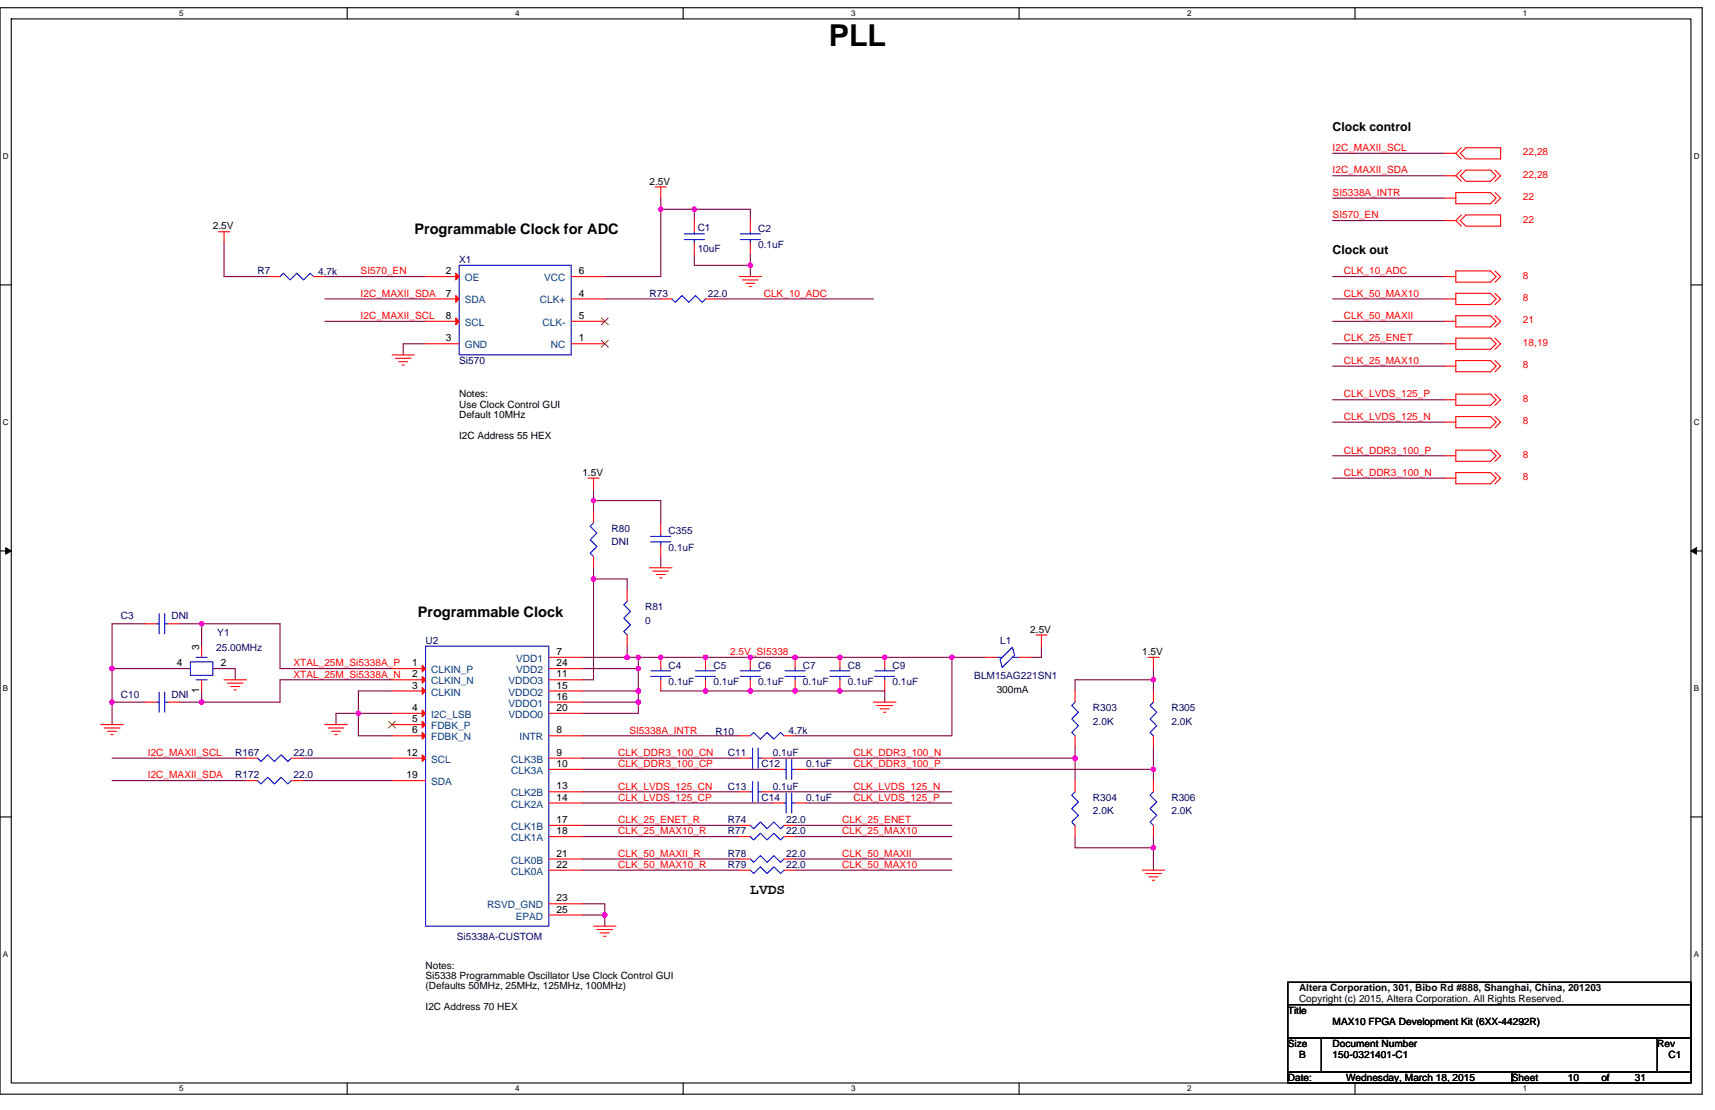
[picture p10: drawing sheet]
<svg xmlns="http://www.w3.org/2000/svg" width="432mm" height="279mm" viewBox="0 0 432 279" stroke-linecap="round" stroke-linejoin="round" font-family="sans-serif">
<path d="M0 1.9h428.6v273.5h-428.6zM2.8 4.8h422.9v267.8h-422.9z" fill="none" stroke="#000" stroke-width=".28"/>
<g fill="#fff">
<path d="M45.1 2.2h1.1v2.3h-1.1z"/>
<path d="M45.1 272.9h1.1v2.3h-1.1z"/>
</g>
<path d="M87.4 1.9v2.9M87.4 272.6v2.8" fill="none" stroke="#000" stroke-width=".28"/>
<g fill="#fff">
<path d="M129.7 2.2h1.1v2.3h-1.1z"/>
<path d="M129.7 272.9h1.1v2.3h-1.1z"/>
</g>
<path d="M172 1.9v2.9M172 272.6v2.8" fill="none" stroke="#000" stroke-width=".28"/>
<g fill="#fff">
<path d="M214.3 2.2h1.1v2.3h-1.1z"/>
<path d="M214.3 272.9h1.1v2.3h-1.1z"/>
</g>
<path d="M256.6 1.9v2.9M256.6 272.6v2.8" fill="none" stroke="#000" stroke-width=".28"/>
<g fill="#fff">
<path d="M298.9 2.2h1.1v2.3h-1.1z"/>
<path d="M298.9 272.9h1.1v2.3h-1.1z"/>
</g>
<path d="M341.2 1.9v2.9M341.2 272.6v2.8" fill="none" stroke="#000" stroke-width=".28"/>
<g fill="#fff">
<path d="M383.5 2.2h1.1v2.3h-1.1z"/>
<path d="M383.5 272.9h1.1v2.3h-1.1z"/>
<path d="M.7 38.2h1.5v2.3h-1.5z"/>
<path d="M426.5 38.2h1.4v2.3h-1.4z"/>
<path d="M.7 105.2h1.5v2.2h-1.5z"/>
<path d="M426.5 105.2h1.4v2.2h-1.4z"/>
</g>
<path d="M0 71.7h2.8M425.7 71.7h2.9" fill="none" stroke="#000" stroke-width=".28"/>
<g fill="#fff">
<path d="M.7 172.1h1.4v2.3h-1.4z"/>
<path d="M426.5 172.1h1.3v2.3h-1.3z"/>
</g>
<path d="M0 138.7h2.8M425.7 138.7h2.9" fill="none" stroke="#000" stroke-width=".28"/>
<path d="M1.4 137.9l1.4 .8-1.4 .8zM425.7 138.7l1.4-.8v1.6z" fill="#000" stroke="#000" stroke-width=".25"/>
<g fill="#fff">
<path d="M.7 239.1h1.4v2.3h-1.4z"/>
<path d="M426.4 239.1h1.4v2.3h-1.4z"/>
</g>
<path d="M0 205.6h2.8M425.7 205.6h2.9M324.3 247.2h101.4v5.7h-101.4zM324.3 252.9h101.4v8.4h-101.4zM324.3 261.3h8.4v8.5h-8.4zM324.3 269.8h56.3v2.8h-56.3zM332.7 261.3h84.6v8.5h-84.6zM380.6 269.8h45.1v2.8h-45.1zM417.3 261.3h8.4v8.5h-8.4z" fill="none" stroke="#000" stroke-width=".28"/>
<g fill="none" stroke="#800040" stroke-width=".28">
<path d="M335.5 38.6h28.2M166.4 49.9v2.8M166.4 52.7v16.9h-14.1M166.4 52.7h8.4M174.8 52.7h14.1v2.8M174.8 52.7v2.8M335.5 44.2h28.2M335.5 49.9h28.2M335.5 55.5h28.2M56.4 61.2v8.4h11.3M81.8 75.2h25.3M81.8 69.6h25.3"/>
<path d="M152.3 75.2h14.1M174.8 64v2.8h14.1M180.5 75.2h39.4M188.9 64v2.8M188.9 66.8v2.8M335.5 69.6h28.2M335.5 75.2h28.2M81.8 80.9h25.3M107.1 86.5h-5.6v2.8M335.5 80.9h28.2M335.5 86.5h28.2M335.5 92.2h28.2"/>
<path d="M335.5 100.6h28.2M335.5 106.3h28.2M335.5 114.7h28.2M149.4 123.2v2.8M149.4 126h17v5.6M149.4 126v2.8M335.5 120.4h28.2M36.7 157h-8.5v11.3h19.7M45.1 157h5.7M50.8 157h19.7v11.3h28.2M50.8 157v5.6M149.4 145.7v25.4h-2.8"/>
<path d="M149.4 145.7h8.5v2.8M149.4 142.9v2.8M166.4 140.1v2.8M28.2 176.7h8.5M28.2 176.7v5.7M28.2 168.3v8.4M45.1 176.7h5.7M50.8 173.9v2.8M53.6 168.3h5.6v2.8M90.2 179.6h8.5M90.2 179.6v5.6h8.5M90.2 179.6h-5.6v2.8"/>
<path d="M98.7 173.9h-8.5v5.7M98.7 171.1h-28.2v5.6h-19.7M146.6 176.7h14.1M146.6 173.9h14.1M146.6 168.3h14.1M146.6 165.5h11.3M157.9 162.6v2.9M157.9 165.5h2.8M160.7 173.9v2.8M160.7 168.3v5.6M160.7 165.5v2.8M160.7 176.7v2.9h-14.1"/>
<path d="M160.7 165.5h79M166.4 173.9h56.4v2.8M239.7 165.5v19.7h-39.5M239.7 165.5h8.4M262.2 162.6v2.9h-2.8M290.4 171.1h-19.7v2.8M290.4 171.1v2.8M290.4 168.3v2.8M28.2 196.5h33.8M28.2 190.8h33.8M76.1 190.8h22.6M76.1 196.5h22.6"/>
<path d="M146.6 185.2h39.5M146.6 199.3h39.5M146.6 190.8h39.5M146.6 193.7h48M194.6 199.3h45.1M194.6 190.8h76.1M203 193.7h87.4M270.7 188v2.8M270.7 190.8v5.7M290.4 188v5.7M290.4 193.7v2.8M146.6 207.8h39.5"/>
<path d="M146.6 210.6h39.5M146.6 216.2h39.5M146.6 219h39.5M146.6 202.1h48M200.2 219h39.5M200.2 216.2h39.5M200.2 210.6h39.5M200.2 207.8h39.5M203 202.1h36.7M270.7 210.6v2.8h19.7M290.4 213.4v5.6M290.4 210.6v2.8"/>
<path d="M146.6 227.5h5.7v5.6M146.6 230.3h5.7"/>
</g>
<g fill="#f0f" stroke="#f0f" stroke-width=".28">
<circle cx="166.3" cy="52.7" r=".55"/>
<circle cx="174.8" cy="52.7" r=".55"/>
<circle cx="188.9" cy="66.8" r=".55"/>
<circle cx="211.4" cy="173.9" r=".56"/>
<circle cx="90.2" cy="179.6" r=".55"/>
<circle cx="50.8" cy="176.7" r=".55"/>
<circle cx="160.7" cy="176.7" r=".55"/>
<circle cx="160.7" cy="173.9" r=".56"/>
<circle cx="160.7" cy="168.3" r=".55"/>
<circle cx="152.2" cy="230.3" r=".56"/>
<circle cx="239.6" cy="165.5" r=".55"/>
<circle cx="222.7" cy="165.5" r=".55"/>
<circle cx="28.2" cy="176.7" r=".55"/>
<circle cx="28.2" cy="168.3" r=".55"/>
<circle cx="50.8" cy="157" r=".55"/>
<circle cx="160.7" cy="165.5" r=".55"/>
<circle cx="177.6" cy="173.9" r=".56"/>
<circle cx="166.3" cy="165.5" r=".55"/>
<circle cx="177.6" cy="165.5" r=".55"/>
<circle cx="188.9" cy="173.9" r=".56"/>
<circle cx="188.9" cy="165.5" r=".55"/>
<circle cx="200.2" cy="173.9" r=".57"/>
<circle cx="200.2" cy="165.5" r=".56"/>
<circle cx="211.5" cy="165.5" r=".55"/>
<circle cx="270.7" cy="190.8" r=".56"/>
<circle cx="290.4" cy="193.7" r=".55"/>
<circle cx="290.4" cy="213.4" r=".55"/>
<circle cx="290.4" cy="171.1" r=".55"/>
<circle cx="149.4" cy="145.7" r=".56"/>
<circle cx="157.9" cy="165.5" r=".56"/>
<circle cx="149.4" cy="126" r=".55"/>
</g>
<g fill="none" stroke="#f00" stroke-width=".28">
<path d="M363.7 38.6h2.8M366.5 38.6l1.4 1.4M367.7 38.6l1.4-1.4h8.7v2.8h-8.7zM367.9 37.2l-1.4 1.4M55 58.3h2.8M56.4 58.3v2.9M165 47.1h2.8M166.4 47.1v2.8M174.8 55.5v2.8M188.9 55.5v2.8M363.7 44.2h2.8M363.7 55.5h2.8"/>
<path d="M363.7 49.9h2.8M366.5 44.2l1.4 1.4M366.5 55.5l1.4 1.4M366.5 48.5h8.8l1.4 1.4-1.4 1.4h-8.8zM367.7 44.2l1.4-1.4h6.2l1.4 1.4-1.4 1.4h-6.2zM367.7 55.5l1.4-1.4h8.7v2.8h-8.7zM367.9 42.8l-1.4 1.4M367.9 54.1l-1.4 1.4M376.4 48.5l1.4 1.4-1.4 1.4M376.4 42.8l1.4 1.4M377.8 44.2l-1.4 1.4M67.7 69.6h2.8"/>
<path d="M79 69.6h2.8M107.1 69.6h8.5M107.1 75.2h8.5M143.8 75.2h8.5M143.8 69.6h8.5M166.4 75.2h2.8M174.8 61.2v2.8M177.6 75.2h2.9M186.1 69.6h5.6M186.9 70.5h4M187.8 71.3h2.2M188.6 72.1h.6"/>
<path d="M188.9 61.2v2.8M363.7 69.6h2.8M363.7 75.2h2.8M366.5 68.2h8.8l1.4 1.4-1.4 1.4h-8.8zM366.5 73.8h8.8l1.4 1.4-1.4 1.5h-8.8zM366.5 79.5h8.8l1.4 1.4-1.4 1.4h-8.8zM376.4 68.2l1.4 1.4-1.4 1.4M376.4 73.8l1.4 1.4-1.4 1.5M376.4 79.5l1.4 1.4-1.4 1.4M98.7 89.3h5.6M99.5 90.2h4M100.4 91h2.2"/>
<path d="M101.2 91.9h.6M107.1 86.5h8.5M107.1 80.9h8.5M143.8 86.5h8.5M143.8 80.9h8.5M363.7 80.9h2.8M363.7 86.5h2.8M363.7 92.2h2.8M366.5 85.1h8.8l1.4 1.4-1.4 1.4h-8.8zM366.5 90.8h8.8l1.4 1.4-1.4 1.4h-8.8zM366.5 99.2h8.8l1.4 1.4-1.4 1.4h-8.8zM376.4 85.1l1.4 1.4-1.4 1.4"/>
<path d="M376.4 90.8l1.4 1.4-1.4 1.4M376.4 99.2l1.4 1.4-1.4 1.4M363.7 100.6h2.8M363.7 106.3h2.8M363.7 114.7h2.8M366.5 104.9h8.8l1.4 1.4-1.4 1.4h-8.8zM366.5 113.3h8.8l1.4 1.4-1.4 1.4h-8.8zM366.5 119h8.8l1.4 1.4-1.4 1.4h-8.8zM376.4 104.9l1.4 1.4-1.4 1.4M376.4 113.3l1.4 1.4-1.4 1.4M376.4 119l1.4 1.4-1.4 1.4M148 120.4h2.9"/>
<path d="M149.4 120.4v2.8M149.4 128.8v2.8M166.4 131.6v2.9M166.4 137.3v2.8M363.7 120.4h2.8M36.7 157h2.8M42.3 157h2.8M149.4 140.1v2.8M157.9 159.8v2.8M157.9 148.5v2.9M163.5 142.9h5.7M164.4 143.8h3.9"/>
<path d="M165.2 144.6h2.3M166.1 145.5h.5M260.8 159.8h2.8M262.2 159.8v2.8M36.7 176.7h2.8M42.3 176.7h2.8M47.9 168.3h.1M50.8 171.1v2.8M50.8 162.6v2.9M53.6 168.3h.1M56.4 171.1h5.6M57.3 172h3.9"/>
<path d="M58.1 172.8h2.2M58.9 173.7h.6M98.7 168.3h8.4M98.7 171.1h8.4M98.7 173.9h8.4M98.7 179.6h8.4M138.2 165.5h8.4M138.2 168.3h8.4M138.2 171.1h8.4M138.2 173.9h8.4M138.2 176.7h8.4M138.2 179.6h8.4"/>
<path d="M166.4 165.5v2.8M166.4 171.1v2.8M177.6 165.5v2.8M177.6 171.1v2.8M188.9 165.5v2.8M188.9 171.1v2.8M200.2 165.5v2.8M200.2 171.1v2.8M211.5 165.5v2.8M211.5 171.1v2.8M219.9 176.7h5.7M220.8 177.6h3.9"/>
<path d="M221.6 178.4h2.3M222.5 179.3h.5M222.8 165.5v2.8M222.8 171.1v2.8M248.1 165.5h2.9M256.6 165.5h2.8M270.7 173.9v2.8M289 165.5h2.8M290.4 165.5v2.8M290.4 173.9v2.8M25.4 182.4h5.6M26.2 183.2h4"/>
<path d="M27.1 184.1h2.2M27.9 184.9h.6M62 190.8h2.9M62 196.5h2.9M73.3 190.8h2.8M73.3 196.5h2.8M81.8 182.4h5.6M82.6 183.2h4M83.5 184.1h2.2M84.3 184.9h.6M98.7 182.4h8.4M98.7 185.2h8.4"/>
<path d="M98.7 190.8h8.4M98.7 196.5h8.4M138.2 185.2h8.4M138.2 190.8h8.4M138.2 193.7h8.4M138.2 199.3h8.4M186.1 199.3h2.8M186.1 185.2h2.8M186.1 190.8h2.8M191.7 199.3h2.9M191.7 190.8h2.9M194.6 193.7h2.8"/>
<path d="M197.4 185.2h2.8M200.2 193.7h2.8M270.7 196.5v2.8M270.7 185.2v2.8M290.4 196.5v2.8M290.4 185.2v2.8M138.2 202.1h8.4M138.2 207.8h8.4M138.2 210.6h8.4M138.2 216.2h8.4M138.2 219h8.4M186.1 219h2.8"/>
<path d="M186.1 216.2h2.8M186.1 210.6h2.8M186.1 207.8h2.8M194.6 202.1h2.8M197.4 219h2.8M197.4 216.2h2.8M197.4 210.6h2.8M197.4 207.8h2.8M200.2 202.1h2.8M270.7 207.8v2.8M287.6 219h5.6M288.4 219.9h4"/>
<path d="M290.4 207.8v2.8M138.2 227.5h8.4M138.2 230.3h8.4M149.4 233.1h5.7M150.3 234h3.9M151.1 234.8h2.3M152 235.7h.5M289.3 220.7h2.2M290.1 221.6h.6"/>
</g>
<g fill="none" stroke="#00f" stroke-width=".28">
<path d="M172.3 58.9h5.1M174.8 58.3v.6M186.4 58.9h5.1M188.9 58.3v.6M70.5 69.6l.9-.8 1.6 1.7 1.7-1.7 1.7 1.7 1.7-1.7 .9 .8M115.6 66.8h28.2v22.5h-28.2zM169.2 75.2l.8 .9 1.7-1.7 1.7 1.7 1.7-1.7 1.7 1.7 .8-.9M172.3 60.3h5.1M174.8 60.3v.9M186.4 60.3h5.1M188.9 60.3v.9M149.4 131.6l-.8 .9 1.7 1.7-1.7 1.7 1.7 1.7-1.7 1.7 .8 .8"/>
<path d="M163.8 135h5.1M163.8 136.4h5.1M166.4 136.4v.9M166.4 134.5v.5M39.5 157h.5M40 154.5v5.1M41.5 154.5v5.1M41.5 157h.8M157.9 151.4l-.8 .8 1.7 1.7-1.7 1.7 1.7 1.7-1.7 1.7 .8 .8M39.5 176.7h.5M40 174.2v5.1M41.5 174.2v5.1"/>
<path d="M41.5 176.7h.8M47.9 166.6h5.7v3.4h-5.7zM49.4 171.1h2.8M49.4 165.5h2.8M107.1 162.6h31.1v70.5h-31.1zM163.8 168.8h5.1M163.8 170.3h5.1M166.4 170.3v.8M166.4 168.3v.5M175.1 168.8h5.1M175.1 170.3h5.1M177.6 170.3v.8"/>
<path d="M177.6 168.3v.5M186.4 168.8h5.1M186.4 170.3h5.1M188.9 170.3v.8M188.9 168.3v.5M197.7 168.8h5M197.7 170.3h5M200.2 170.3v.8M200.2 168.3v.5M208.9 168.8h5.1M208.9 170.3h5.1M211.5 170.3v.8"/>
<path d="M211.5 168.3v.5M220.2 168.8h5.1M220.2 170.3h5.1M222.8 170.3v.8M222.8 168.3v.5M251 165.5h1.3M251.8 166l3.1-3.1 .6 2-3.2 3.1zM254.9 165.5h1.7M270.7 176.7l-.9 .9 1.7 1.7-1.7 1.7 1.7 1.7-1.7 1.7 .9 .8M290.4 176.7l-.8 .9 1.7 1.7-1.7 1.7 1.7 1.7-1.7 1.7 .8 .8M64.9 190.8l.8 .9 1.7-1.7 1.7 1.7 1.7-1.7 1.7 1.7 .8-.9M64.9 196.5l.8 .8 1.7-1.7 1.7 1.7 1.7-1.7 1.7 1.7 .8-.8"/>
<path d="M188.9 199.3h.6M188.9 185.2l.9-.8 1.7 1.7 1.6-1.7 1.7 1.7 1.7-1.7 .9 .8M188.9 190.8h.6M189.5 196.8v5M189.5 188.3v5.1M190.9 199.3h.8M190.9 190.8h.8M190.9 196.8v5M190.9 188.3v5.1M197.4 193.7h.5M197.9 191.1v5.1M197.9 199.6v5.1"/>
<path d="M199.3 193.7h.9M199.3 191.1v5.1M199.3 199.6v5.1M270.7 199.3l-.9 .9 1.7 1.6-1.7 1.7 1.7 1.7-1.7 1.7 .9 .9M290.4 199.3l-.8 .9 1.7 1.6-1.7 1.7 1.7 1.7-1.7 1.7 .8 .9M188.9 219l.9 .9 1.7-1.7 1.6 1.7 1.7-1.7 1.7 1.7 .9-.9M188.9 216.2l.9 .9 1.7-1.7 1.6 1.7 1.7-1.7 1.7 1.7 .9-.9M188.9 210.6l.9 .8 1.7-1.7 1.6 1.7 1.7-1.7 1.7 1.7 .9-.8M188.9 207.8l.9 .8 1.7-1.7 1.6 1.7 1.7-1.7 1.7 1.7 .9-.8M197.4 202.1h.5M199.3 202.1h.9"/>
</g>
<g fill="#f00" stroke="#f00" stroke-width=".28">
<path d="M114.8 68.8l.8 .8-.8 .9z"/>
<path d="M114.8 74.4l.8 .8-.8 .9z"/>
<path d="M114.8 80l.8 .9-.8 .8z"/>
<path d="M106.3 167.4l.8 .9-.8 .8z"/>
<path d="M106.3 170.3l.8 .8-.8 .9z"/>
<path d="M106.3 173.1l.8 .8-.8 .9z"/>
<path d="M106.3 178.7l.8 .9-.8 .8z"/>
<path d="M106.3 181.5l.8 .9-.8 .8z"/>
<path d="M106.3 184.4l.8 .8-.8 .9z"/>
<path d="M106.3 190l.8 .8-.8 .9z"/>
</g>
<path d="M151.4 85.7l1.7 1.7M151.4 80l1.7 1.7M153.1 85.7l-1.7 1.7M153.1 80l-1.7 1.7M97.9 181.5l1.7 1.8M99.5 181.5l-1.7 1.8" fill="none" stroke="#804000" stroke-width=".25"/>
<text font-size="7.6" x="208.7" y="11.6">PLL</text>
<g font-size="3.7">
<text x="104.3" y="58.9">Programmable Clock for ADC</text>
<text x="105.2" y="155.3">Programmable Clock</text>
<text x="188.9" y="224.9">LVDS</text>
</g>
<g font-size="3.1">
<text x="335.5" y="33">Clock control</text>
<text x="335.5" y="64">Clock out</text>
</g>
<g font-size="2.5" fill="#f00">
<text x="335.5" y="38">I2C_MAXII_SCL</text>
<text x="383.5" y="39.1">22,28</text>
<text x="335.5" y="43.7">I2C_MAXII_SDA</text>
<text x="383.5" y="44.8">22,28</text>
<text x="335.5" y="49.3">SI5338A_INTR</text>
<text x="383.5" y="50.4">22</text>
<text x="335.5" y="54.9">SI570_EN</text>
<text x="383.5" y="56.1">22</text>
<text x="90.8" y="69">SI570_EN</text>
<text x="338.3" y="69">CLK_10_ADC</text>
<text x="383.5" y="70.2">8</text>
<text x="90.8" y="74.7">I2C_MAXII_SDA</text>
<text x="192.3" y="74.7">CLK_10_ADC</text>
<text x="338.3" y="74.7">CLK_50_MAX10</text>
<text x="383.5" y="75.8">8</text>
<text x="90.8" y="80.3">I2C_MAXII_SCL</text>
<text x="338.3" y="80.3">CLK_50_MAXII</text>
<text x="383.5" y="81.4">21</text>
<text x="338.3" y="86">CLK_25_ENET</text>
<text x="383.5" y="87.1">18,19</text>
<text x="338.3" y="91.6">CLK_25_MAX10</text>
<text x="383.5" y="92.7">8</text>
<text x="338.3" y="100.1">CLK_LVDS_125_P</text>
<text x="383.5" y="101.2">8</text>
<text x="338.3" y="105.7">CLK_LVDS_125_N</text>
<text x="383.5" y="106.8">8</text>
<text x="338.3" y="114.2">CLK_DDR3_100_P</text>
<text x="338.3" y="119.8">CLK_DDR3_100_N</text>
<text x="383.5" y="115.3">8</text>
<text x="383.5" y="120.9">8</text>
<text x="73.9" y="167.7">XTAL_25M_Si5338A_P</text>
<text x="183.9" y="164.9">2.5V_SI5338</text>
<text x="73.9" y="170.5">XTAL_25M_Si5338A_N</text>
<text x="158.5" y="184.6">SI5338A_INTR</text>
<text x="37.2" y="190.3">I2C_MAXII_SCL</text>
<text x="155.7" y="190.3">CLK_DDR3_100_CN</text>
<text x="214.9" y="190.3">CLK_DDR3_100_N</text>
<text x="37.2" y="195.9">I2C_MAXII_SDA</text>
<text x="155.7" y="193.1">CLK_DDR3_100_CP</text>
<text x="214.9" y="193.1">CLK_DDR3_100_P</text>
<text x="155.7" y="198.7">CLK_LVDS_125_CN</text>
<text x="155.7" y="201.5">CLK_LVDS_125_CP</text>
<text x="214.9" y="198.7">CLK_LVDS_125_N</text>
<text x="214.9" y="201.5">CLK_LVDS_125_P</text>
<text x="155.7" y="207.2">CLK_25_ENET_R</text>
<text x="212" y="207.2">CLK_25_ENET</text>
<text x="155.7" y="210">CLK_25_MAX10_R</text>
<text x="155.7" y="215.6">CLK_50_MAXII_R</text>
<text x="212" y="215.6">CLK_50_MAXII</text>
<text x="212" y="210">CLK_25_MAX10</text>
<text x="155.7" y="218.5">CLK_50_MAX10_R</text>
<text x="212" y="218.5">CLK_50_MAX10</text>
</g>
<g font-size="2.5">
<text x="163.5" y="46.5">2.5V</text>
<text x="53.6" y="57.8">2.5V</text>
<text x="112.2" y="69">2</text>
<text x="145.8" y="69">6</text>
<text x="112.2" y="74.7">7</text>
<text x="145.8" y="74.7">4</text>
<text x="112.2" y="80.3">8</text>
<text x="145.8" y="80.3">5</text>
<text x="112.2" y="85.9">3</text>
<text x="145.8" y="85.9">1</text>
<text x="115.6" y="100.1">Notes:</text>
<text x="115.6" y="102.7">Use Clock Control GUI</text>
<text x="115.6" y="105.3">Default 10MHz</text>
<text x="115.6" y="110.5">I2C Address 55 HEX</text>
<text x="146.6" y="119.8">1.5V</text>
<text x="259.4" y="159.3">2.5V</text>
<text x="44.6" y="167.7">4</text>
<text x="50.2" y="163.5" transform="rotate(-90 50.2 163.5)">3</text>
<text x="55.6" y="167.7">2</text>
<text x="103.8" y="167.7">1</text>
<text x="140.1" y="164.9">7</text>
<text x="140.1" y="167.7">24</text>
<text x="287.6" y="164.9">1.5V</text>
<text x="103.8" y="170.5">2</text>
<text x="103.8" y="173.3">3</text>
<text x="140.1" y="170.5">11</text>
<text x="140.1" y="173.3">15</text>
<text x="50.2" y="174.5" transform="rotate(-90 50.2 174.5)">1</text>
<text x="103.8" y="179">4</text>
<text x="140.1" y="176.1">16</text>
<text x="140.1" y="179">20</text>
<text x="251" y="174.5">300mA</text>
<text x="103.8" y="181.8">5</text>
<text x="103.8" y="184.6">6</text>
<text x="140.1" y="184.6">8</text>
<text x="102.3" y="190.2">12</text>
<text x="140.1" y="190.2">9</text>
<text x="102.3" y="195.9">19</text>
<text x="140.1" y="193.1">10</text>
<text x="140.1" y="198.7">13</text>
<text x="140.1" y="201.5">14</text>
<text x="140.1" y="207.2">17</text>
<text x="140.1" y="210">18</text>
<text x="140.1" y="215.6">21</text>
<text x="140.1" y="218.4">22</text>
<text x="140.1" y="226.9">23</text>
<text x="140.1" y="229.7">25</text>
<text x="107.1" y="243.8">Notes:</text>
<text x="107.1" y="246.4">Si5338 Programmable Oscillator Use Clock Control GUI</text>
<text x="107.1" y="249">(Defaults 50MHz, 25MHz, 125MHz, 100MHz)</text>
<text x="327.1" y="249.6">Altera Corporation, 301, Bibo Rd #888, Shanghai, China, 201203</text>
<text x="107.1" y="254.3">I2C Address 70 HEX</text>
<text x="324.3" y="255.1">Title</text>
<text x="327.1" y="252.3">Copyright (c) 2015, Altera Corporation. All Rights Reserved.</text>
<text x="335.5" y="257.9">MAX10 FPGA Development Kit (6XX-44292R)</text>
<text x="324.3" y="263.6">Size</text>
<text x="335.5" y="263.6">Document Number</text>
<text x="417.3" y="263.6">Rev</text>
<text x="327.1" y="266.4">B</text>
<text x="335.5" y="266.4">150-0321401-C1</text>
<text x="420.1" y="266.4">C1</text>
<text x="324.3" y="272">Date:</text>
<text x="338.9" y="272">Wednesday, March 18, 2015</text>
<text x="380.6" y="272">Sheet</text>
<text x="394.7" y="272">10</text>
<text x="403.2" y="272">of</text>
<text x="411.6" y="272">31</text>
</g>
<g font-size="2.5" fill="#000080">
<text x="175.7" y="58">C1</text>
<text x="190.9" y="58.3">C2</text>
<text x="175.7" y="63.4">10uF</text>
<text x="190.9" y="62.5">0.1uF</text>
<text x="64.9" y="69">R7</text>
<text x="80.1" y="69.3">4.7k</text>
<text x="115.6" y="66.2">X1</text>
<text x="163.5" y="74.7">R73</text>
<text x="178.2" y="74.7">22.0</text>
<text x="115.6" y="91.6">Si570</text>
<text x="154" y="133.9">R80</text>
<text x="154" y="137.3">DNI</text>
<text x="168.3" y="134.5">C355</text>
<text x="168.3" y="138.7">0.1uF</text>
<text x="30.5" y="155.9">C3</text>
<text x="43.2" y="155.9">DNI</text>
<text x="162.4" y="153.6">R81</text>
<text x="54.7" y="160.1">Y1</text>
<text x="162.4" y="157">0</text>
<text x="54.4" y="163.8">25.00MHz</text>
<text x="107.1" y="162.1">U2</text>
<text x="251.8" y="162.1">L1</text>
<text x="168.3" y="168.3">C4</text>
<text x="168.3" y="172.5">0.1uF</text>
<text x="179.6" y="168.3">C5</text>
<text x="179.6" y="172.5">0.1uF</text>
<text x="190.9" y="168.3">C6</text>
<text x="190.9" y="172.5">0.1uF</text>
<text x="202.2" y="168.3">C7</text>
<text x="202.2" y="172.5">0.1uF</text>
<text x="213.4" y="168.3">C8</text>
<text x="213.4" y="172.5">0.1uF</text>
<text x="224.7" y="168.3">C9</text>
<text x="224.7" y="172.5">0.1uF</text>
<text x="245.3" y="170.8">BLM15AG221SN1</text>
<text x="30.5" y="175.6">C10</text>
<text x="43.2" y="175.6">DNI</text>
<text x="275.2" y="179">R303</text>
<text x="294.9" y="179">R305</text>
<text x="180.2" y="184.9">R10</text>
<text x="198.5" y="184.6">4.7k</text>
<text x="275.2" y="182.4">2.0K</text>
<text x="294.9" y="182.4">2.0K</text>
<text x="59.2" y="190.3">R167</text>
<text x="73.9" y="190.3">22.0</text>
<text x="183.3" y="190.3">C11</text>
<text x="194.6" y="190.3">0.1uF</text>
<text x="59.2" y="195.9">R172</text>
<text x="73.9" y="195.9">22.0</text>
<text x="191.7" y="193.1">C12</text>
<text x="203" y="193.1">0.1uF</text>
<text x="183.3" y="198.7">C13</text>
<text x="191.7" y="201.5">C14</text>
<text x="194.6" y="198.7">0.1uF</text>
<text x="203" y="201.5">0.1uF</text>
<text x="275.2" y="201.5">R304</text>
<text x="294.9" y="201.5">R306</text>
<text x="183.3" y="210">R77</text>
<text x="183.3" y="207.2">R74</text>
<text x="197.9" y="210">22.0</text>
<text x="197.9" y="207.2">22.0</text>
<text x="275.2" y="204.9">2.0K</text>
<text x="294.9" y="204.9">2.0K</text>
<text x="183.3" y="215.6">R78</text>
<text x="197.9" y="215.6">22.0</text>
<text x="183.3" y="218.5">R79</text>
<text x="197.9" y="218.5">22.0</text>
<text x="115" y="236.5">Si5338A-CUSTOM</text>
</g>
<g font-size="2.5" fill="#004080">
<text x="117" y="70.8">OE</text>
<text x="137" y="70.8">VCC</text>
<text x="117" y="76.4">SDA</text>
<text x="136" y="76.4">CLK+</text>
<text x="117" y="82">SCL</text>
<text x="136.6" y="82">CLK-</text>
<text x="117" y="87.7">GND</text>
<text x="138.7" y="87.7">NC</text>
<text x="130" y="166.6">VDD1</text>
<text x="108.6" y="169.4">CLKIN_P</text>
<text x="108.6" y="172.3">CLKIN_N</text>
<text x="128" y="172.3">VDDO3</text>
<text x="130" y="169.4">VDD2</text>
<text x="108.6" y="175.1">CLKIN</text>
<text x="128" y="175.1">VDDO2</text>
<text x="128" y="177.9">VDDO1</text>
<text x="108.6" y="180.7">I2C_LSB</text>
<text x="108.6" y="183.5">FDBK_P</text>
<text x="128" y="180.7">VDDO0</text>
<text x="108.6" y="186.4">FDBK_N</text>
<text x="108.6" y="192">SCL</text>
<text x="128.7" y="192">CLK3B</text>
<text x="130.8" y="186.4">INTR</text>
<text x="108.6" y="197.6">SDA</text>
<text x="128.7" y="194.8">CLK3A</text>
<text x="128.7" y="200.4">CLK2B</text>
<text x="128.7" y="203.3">CLK2A</text>
<text x="128.7" y="208.9">CLK1B</text>
<text x="128.7" y="211.7">CLK1A</text>
<text x="128.7" y="217.4">CLK0B</text>
<text x="128.7" y="220.2">CLK0A</text>
<text x="122.6" y="228.6">RSVD_GND</text>
<text x="129.8" y="231.5">EPAD</text>
</g>
<g font-size="2">
<text x="45.1" y="4.1">5</text>
<text x="129.7" y="4.1">4</text>
<text x="214.3" y="4.1">3</text>
<text x="298.9" y="4.1">2</text>
<text x="383.5" y="4.1">1</text>
<text x=".7" y="40">D</text>
<text x="426.5" y="40">D</text>
<text x=".7" y="107">C</text>
<text x="426.5" y="107">C</text>
<text x=".7" y="174">B</text>
<text x="426.5" y="174">B</text>
<text x=".7" y="240.9">A</text>
<text x="426.5" y="240.9">A</text>
<text x="45.1" y="274.7">5</text>
<text x="129.7" y="274.7">4</text>
<text x="214.3" y="274.7">3</text>
<text x="298.9" y="274.7">2</text>
<text x="383.5" y="274.7">1</text>
</g>
</svg>
